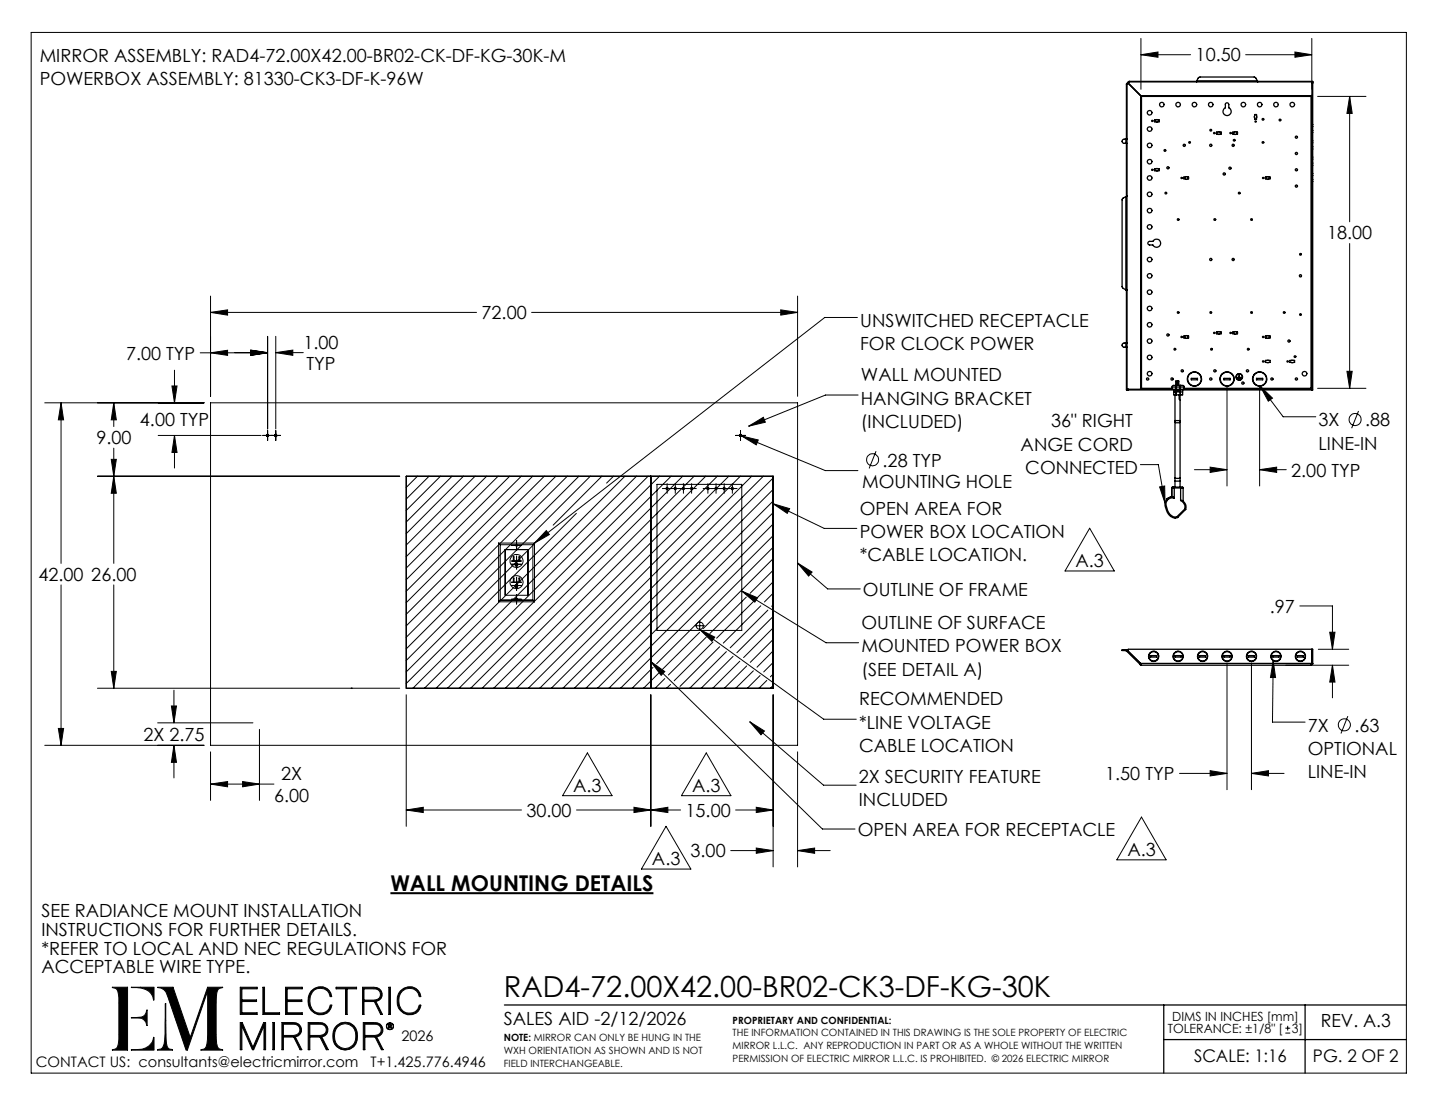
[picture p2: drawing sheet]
<svg xmlns="http://www.w3.org/2000/svg" width="279mm" height="216mm" viewBox="0 0 279 216" stroke-linecap="round" stroke-linejoin="round" font-family="sans-serif">
<g fill="none" stroke="#000" stroke-width=".19">
<path d="M6.1 6.3h267.7v202.6h-267.7zM222.1 10.7l3.4-.6v1zM222.1 7.5v9.9M222.1 10.7h9.7M242.5 10.7h12.9M252.1 10.1l3.3 .6-3.3 .4zM255.4 7.5v9.9M256.5 18.8h9.5M262.8 18.8l.5 3.3h-1zM262.8 18.8v24.4M41 57.6v19.6M155.3 57.6v19.6"/>
<path d="M262.8 47.4v28.2M8.7 78.4h31M11.9 78.4l.5 3.3h-1zM11.9 78.4v31.3M22.2 78.4l.4 3.3h-.9zM22.2 78.4v4.6M33.5 75.1h1l-.5 3.3zM34 72.1v6.3M39 68.7h13.1M41 78.4h114.3v66.7h-114.3zM41 60.8l3.3-.5v1zM41 68.7l3.3-.5v1z"/>
<path d="M41 60.8h51.8M45.8 68.7h6.3M48.8 68.2l3.3 .5-3.3 .5zM52.1 65.5v18M53.7 68.7l3.3-.5v1zM53.7 65.5v18M53.7 68.7h5.4M103.5 60.8h51.8M152 60.3l3.3 .5-3.3 .5zM166.9 61.8h-6.3l-56.5 43.9M167.1 76.9h-6.4l-14.9 6.1M238.9 75.1v19.5"/>
<path d="M245.3 75.1v19.5M245.4 75.2l2.4 2.3-.9 .6zM245.4 75.2l4.4 5.9h6.4M256.5 75.6h9.5M262.3 72.3h1l-.5 3.3zM19 92.7h58.8M21.7 89.4h.9l-.4 3.3zM22.2 92.7l.4 3.3h-.9zM22.2 87.2v22.5M30.8 84.8h20M34 84.8l.5 3.3h-1zM34 84.8v6.3"/>
<path d="M51.1 84.8h3.6M52.1 83.8v2M53.7 83.8v2M79.1 92.7h71.4v41.3h-71.4zM81.3 92.7l-2.2 2.2M83.5 92.7l-4.4 4.5M85.8 92.7l-6.7 6.7M88 92.7l-8.9 8.9M90.2 92.7l-11.1 11.2M92.5 92.7l-13.4 13.4M94.8 92.7l-15.7 15.7M97 92.7l-17.9 17.9"/>
<path d="M99.2 92.7l-20.1 20.2M101.5 92.7l-22.4 22.4M103.7 92.7l-24.6 24.6M106 92.7l-26.9 26.9M108.2 92.7l-29.1 29.1M110.5 92.7l-31.4 31.4M112.2 99.9l-33.1 33.2M112.7 92.7l-33.6 33.6M114.9 92.7l-35.8 35.9M117.2 92.7l-9.5 9.5M119.5 92.7l-1.4 1.4M121.7 92.7l-41.3 41.3"/>
<path d="M123.9 92.7l-41.2 41.3M126.2 92.7l-41.3 41.3M126.7 92.7v41.3M127.9 94.3h16.5v28.4h-16.5zM128.4 92.7l-41.3 41.3M128.9 95.1h6.7M129.9 94.1v2M130.7 92.7l-41.3 41.3M131.5 94.1v2M132.9 92.7l-41.2 41.3M133.1 94.1v2M134.7 94.1v2"/>
<path d="M135.1 92.7l-41.2 41.3M136.8 95.1h6.8M137.4 92.7l-41.3 41.3M137.8 94.1v2M139.4 94.1v2M139.7 92.7l-41.3 41.3M141 94.1v2M141.9 92.7l-41.3 41.3M142.6 94.1v2M143.2 84.8h2M144.1 92.7l-41.2 41.3M144.2 83.8v2"/>
<path d="M144.4 84.9l3.2 .8-.4 .9zM144.4 84.9l16.3 6.7h6.3M145.8 83l2.8-1.8 .4 1zM146.4 92.7l-41.3 41.3M148.6 92.7l-41.2 41.3M150.5 98.1l3.2 .9-.4 .9zM150.5 98.1l10 4.8h6.3M150.5 93.1l-40.9 40.9M150.5 95.3l-38.7 38.7M150.5 97.5l-36.4 36.5M150.5 99.8l-34.2 34.2M170.6 87.8l-1.4 3.4"/>
<path d="M222 90.5h3.5l1.3 7.5M225.8 94.8l1-.2v3.4zM232.6 91.4h6.3M235.6 90.9l3.3 .5-3.3 .6zM245.3 91.4l3.3-.5v1.1zM245.3 91.4h5.1M264.5 80l-1.3 3.4M11.9 113.9v31.2M22.2 113.9v20.1M97.1 105.7v11.5M97.1 105.7l.3 .3M97.1 105.7h7"/>
<path d="M97.1 117.2h7M97.4 116.8l-.3 .4M97.4 116.8h6.4M97.4 106v10.8M97.4 106h6.4M98.4 107h4.4v8.9h-4.4zM99.6 116.7h2M99.6 114h2M99.6 113.3h2M99.6 109.9h2M99.6 109.2h2M99.6 106.2h2"/>
<path d="M99.9 112.5h.2v.7h-.2zM99.9 108.4h.2v.6h-.2zM100.4 109.7a.23 .23 0 0 1 .2-.1 .23 .23 0 0 1 .2 .3v.3h-.5zM100.4 113.8l.4 .1v.4h-.5zM100.6 105.2v2M100.6 108.2v2.6M100.6 112.3v2.7M100.6 115.7v2M101 112.5h.2v.7h-.2zM101 108.4h.2v.6h-.2zM103.8 116.8l.3 .4M103.8 106v10.8"/>
<path d="M104.1 105.7v11.5M104.1 105.7l-.3 .3M104.1 105.8l-25 25M106.4 103.3l.6 .8-2.9 1.6zM144.4 115.1l3.1 1.3-.5 .8zM144.4 115.1l16.4 10h6.4M145.3 116.2l-7.1 7.1M146.7 117.1l-7.2 7.1M148.1 117.9l-7.3 7.3M149.5 118.8l-7.3 7.3M150.5 102l-31.9 32M150.5 104.3l-29.7 29.7"/>
<path d="M150.5 106.5l-22.7 22.7M150.5 108.8l-13.6 13.6M150.5 111l-4.5 4.5M150.5 113.3l-3 3M150.5 115.5l-1.7 1.7M150.5 117.8l-.3 .2M155.3 109.6l2.8 1.8-.7 .7zM155.3 109.6l5.8 5.1h6.4M212.2 102.8l4.8 8.4h-9.6zM253.1 118h6.3v8.4M19 134h58.8M21.7 130.7h.9l-.4 3.3z"/>
<path d="M33.4 137.4h1l-.5 3.3zM33.9 134.4v6.3M68.4 134h.1M79.1 135.3v25.6M126.7 128.8l2.7 1.9-.7 .8zM126.7 128.8l33.4 32.6h6.4M126.7 135.3v25.6M127.1 129.9l-4 4.1M128.3 131l-3 3M129.4 132.1l-1.8 1.9M130.6 133.2l-.8 .8M135.3 121.8h1.9"/>
<path d="M136.2 122.5l3 1.5-.6 .8zM136.2 122.5l24.2 17.5h6.3M136.2 123.1l-7.2 7.2M136.2 120.8v2M137.5 124l-7.4 7.4M138.8 125l-7.5 7.5M140.1 125.9l-7.7 7.7M141.4 126.9l-7.1 7.1M142.7 127.8l-6.2 6.2M144 128.7l-5.2 5.3M145.4 129.6l-4.4 4.4M146.7 130.6l-3.4 3.4"/>
<path d="M148 131.5l-2.5 2.5M149.3 132.5l-1.5 1.5M150.5 135.3v33.5M150.5 120l-7 7.1M150.5 122.2l-5.7 5.8M150.5 124.5l-4.4 4.4M150.5 126.7l-3.1 3.2M150.5 129l-1.8 1.8M150.5 131.2l-.5 .6M150.5 133.5l-.5 .5M238.9 129v24.7M243.7 129v24.7"/>
<path d="M247.9 128.6l.5 3.3h-1zM247.9 128.6l-.1 12h6.3M250.3 129.5h12.3M256.7 126.4h5.9M258.9 123.1h1l-.5 3.3zM259.4 129.5l.5 3.3h-1zM259.4 129.5v6.4M262.4 139.4l-1.3 3.4M8.7 145.1h31M11.4 141.8h1l-.5 3.3zM30.7 140.7h18.5M33.9 145.1l.5 3.3h-1z"/>
<path d="M33.9 145.1v6.3M41 152.6l3.3-.4v1zM41 146.4v9.4M41 152.6h12.3M47.2 152.2l3.3 .4-3.3 .6zM50.5 142v13.8M79.1 157.7l3.3-.5v1zM79.1 157.7h22.4M112.3 157.7h20.2M114.4 146.6l4.8 8.3h-9.7zM123.4 157.2l3.3 .5-3.3 .5zM126.7 157.7l3.3-.5v1z"/>
<path d="M137.5 146.6l4.8 8.3h-9.6zM143.2 157.7h7.3M146 140.5l2.8 1.8-.6 .8zM146 140.5l14.3 12.4h6.4M147.2 157.2l3.3 .5-3.3 .5zM155.3 146.4v22.4M222.2 159.1l4.8 8.3h-9.5zM229.7 150.6h9.2M235.6 150l3.3 .6-3.3 .5zM243.7 150.6l3.3-.6v1.1zM243.7 150.6h6.3M129.7 160.9l4.8 8.3h-9.6z"/>
<path d="M142.3 165.6h8.2M147.2 165.1l3.3 .5-3.3 .5zM155.3 165.6l3.3-.5v1zM155.3 165.6h6.3M21.9 192.2h2.9v12.2h-2.9a1.28 1.28 0 0 0 1.1-1.2l.1-7.9a3.3 3.3 0 0 0-.6-2.9zM25.6 198.1h1a1.67 1.67 0 0 0 2-1.5v3a1.78 1.78 0 0 0-2.2-1.4h-.8zM25.6 192.2h4.4v2.5a3 3 0 0 0-3.4-2.4zM30.7 192.2h3l3.3 9.8 3.4-9.8h3a1.28 1.28 0 0 0-1.2 1.2l-.1 7.9a4.4 4.4 0 0 0 .4 2.7l.9 .4h-4.3a1.22 1.22 0 0 0 1.2-1.2l.1-1.9v-8.4l-3.9 11.5h-.3l-3.7-10.8a1.95 1.95 0 0 0-1.8-1.4zM32.2 195.4h.1v3.3a12.8 12.8 0 0 0 .4 5.3l.9 .4h-2.9v-.1a1.15 1.15 0 0 0 1.3-1.1l.1-1.9zM46.8 192.2h3.3v.3h-3v2.2h2.9v.3h-2.9v2.2h3v.3h-3.3zM46.8 199.1h.4l2 4.8 2.1-4.8h.4v5.3h-.3v-4.7l-2 4.7h-.3l-2-4.7v4.7h-.3zM51.2 192.2h.3v5h2.9v.3h-3.2z"/>
<path d="M53.1 199.1h.3v5.3h-.3zM54.9 199.1h2.1a1.42 1.42 0 0 1 1.7 1.1 1.42 1.42 0 0 1-1.2 1.7l1.3 2.5h-.4l-1.2-2.5h-2v2.5h-.3zM55.2 199.4a6 6 0 0 1 2.8 .2 1.1 1.1 0 0 1 .3 1.3 1.1 1.1 0 0 1-1.1 .7h-2zM55.6 192.2h3.2v.3h-2.9v2.2h2.9v.3h-2.9v2.2h2.9v.3h-3.2zM60 199.1h2.2a1.42 1.42 0 0 1 1.6 1.1 1.42 1.42 0 0 1-1.1 1.7l1.2 2.5h-.4l-1.2-2.5h-2v2.5h-.3zM60.3 199.4a6 6 0 0 1 2.8 .2 1.1 1.1 0 0 1 .4 1.3 1.1 1.1 0 0 1-1.1 .7h-2.1zM60.6 192.9a2.25 2.25 0 0 1 2.3-.8 2.25 2.25 0 0 1 1.7 1.9h-.3a2.02 2.02 0 0 0-2.4-1.6 2.02 2.02 0 0 0-1.6 2.4 2.03 2.03 0 0 0 1.6 2.4 2.03 2.03 0 0 0 2.4-1.5h.3a2.36 2.36 0 0 1-2.7 1.8 2.36 2.36 0 0 1-1.9-2.7v-.7zM65.4 192.2h4v.3h-1.8v5h-.3v-5h-1.9zM65.5 199.7a2.39 2.39 0 0 1 2.8-.5 2.39 2.39 0 0 1 1.3 2.5 2.42 2.42 0 0 1-2.4 2.7 2.42 2.42 0 0 1-2.4-2.7l.1-.8 .2-.7zM65.8 199.9a2.11 2.11 0 0 1 2.4-.4 2.11 2.11 0 0 1 1.1 2.2 2.11 2.11 0 0 1-2.1 2.5 2.11 2.11 0 0 1-2.1-2.5l.1-.7zM70.6 192.2h2.1a1.42 1.42 0 0 1 1.7 1.1 1.42 1.42 0 0 1-1.2 1.7l1.3 2.5h-.4l-1.2-2.5h-2v2.5h-.3zM70.7 199.1h2.2a1.41 1.41 0 0 1 1.6 1.1 1.41 1.41 0 0 1-1.2 1.7l1.3 2.5h-.3l-1.3-2.5h-2v2.5h-.3z"/>
<path d="M70.9 192.5h1.8a1.11 1.11 0 0 1 1.4 1 1.11 1.11 0 0 1-1.2 1.2h-2zM71 199.4a6 6 0 0 1 2.8 .2 1.1 1.1 0 0 1 .4 1.3 1.1 1.1 0 0 1-1.1 .7h-2.1zM75.6 199.4l.6 .1v.2l-.1 .1 .2 .3h-.2l-.1-.2h-.2v.2h-.2zM75.7 192.2h.3v5.3h-.3zM75.8 199.5l.3 .1v.1l-.3 .1zM77.9 192.9a2.25 2.25 0 0 1 2.4-.8 2.25 2.25 0 0 1 1.7 1.9h-.4a2.03 2.03 0 0 0-2.4-1.6 2.03 2.03 0 0 0-1.6 2.4 2.05 2.05 0 0 0 1.7 2.4 2.05 2.05 0 0 0 2.4-1.5h.3a2.36 2.36 0 0 1-2.7 1.8 2.36 2.36 0 0 1-2-2.7l.1-.7zM250.7 199.7v.9M25.6 204.3a4.4 4.4 0 0 0 3.4-.7 3.4 3.4 0 0 0 1-1.7v2.5h-4.4zM250.3 201.1h.9M250.3 200.2h.9"/>
<circle cx="52.1" cy="84.8" r=".22"/>
<circle cx="53.7" cy="84.8" r=".22"/>
<circle cx="129.9" cy="95.1" r=".22"/>
<circle cx="131.5" cy="95.1" r=".22"/>
<circle cx="133.1" cy="95.1" r=".22"/>
<circle cx="134.7" cy="95.1" r=".22"/>
<circle cx="137.8" cy="95.1" r=".22"/>
<circle cx="139.4" cy="95.1" r=".22"/>
<circle cx="141" cy="95.1" r=".22"/>
<circle cx="142.6" cy="95.1" r=".22"/>
<circle cx="144.2" cy="84.8" r=".22"/>
<circle cx="169.9" cy="89.5" r="1.18"/>
<circle cx="263.8" cy="81.7" r="1.18"/>
<circle cx="100.6" cy="109.2" r="1.27"/>
<circle cx="100.6" cy="113.3" r="1.27"/>
<circle cx="100.6" cy="116.7" r=".16"/>
<circle cx="100.6" cy="106.2" r=".16"/>
<circle cx="136.3" cy="121.8" r=".69"/>
<circle cx="261.7" cy="141.1" r="1.18"/>
<circle cx="75.9" cy="199.8" r=".64"/>
<circle cx="75.9" cy="199.8" r=".72"/>
</g>
<g fill="none" stroke="#000" stroke-width=".25">
<path d="M219.3 16.4v10.7M219.3 16.4l.3-.2-.2 .2M219.3 16.4h.1M219.4 16.4v59.5M219.6 16.1l2.5 2.6M219.9 15.9h35.7M219.9 15.8v.1M219.9 15.9l-.3 .2M219.9 15.8l-.3 .3M222.1 18.7l.1 .1M222.1 18.7h33.3M222.2 18.8l-.1-.1v57"/>
<path d="M222.2 18.8v56.8M222.2 18.8h33.1M233 15.7v.2v-.1h-13.1M233 15.7l.3-.5 .3-.2h10.6l.3 .2 .3 .5M233 15.7h11.8M244.8 15.7l.1 .2v-.1h10.7v8.4M255.3 18.8v56.8M255.3 18.7v.1M255.4 18.6l-.1 .2M255.4 16.2h.2M255.6 16h-.2v8.2M219.2 38.3l-.7 .5v17.1l.7 .5"/>
<path d="M219.2 27.1h-.3a.41 .41 0 0 0-.4 .4 .41 .41 0 0 0 .4 .4h.3M219.2 27.9h.2M219.2 27.1h.2M219.2 27.1v.8M219.2 38.3v18.1M219.3 27.9v10.3h.1l-.2 .1M224.8 23.4h.9v.3l-.4 .1-.5-.1zM224.8 32.9h.9v.3l-.4 .1-.5-.1zM230.5 34.5h.9v.3l-.4 .1-.5-.1zM236.9 25.7h.9v.4h-.9zM238.7 20.1l.2-.1 .2 .1 .2 .9a.8 .8 0 0 1 .2 1.2 .8 .8 0 0 1-1.2 0 .8 .8 0 0 1 .3-1.2zM240 25.7h.9v.4h-.9z"/>
<path d="M244.3 22.3h.4v.9h-.4l-.1-.4zM246.4 34.5h.9v.3l-.4 .1-.5-.1zM255.4 24.2v.4M255.4 25.4v.4M255.4 27.4v.4M255.4 28.6v.4M255.4 31.8v.4M255.4 30.6v.4M255.4 33.8v.3M255.4 34.9v.4M255.4 31v.8M255.4 34.1v.8"/>
<path d="M255.4 27.8v.8M255.4 24.6v.8M255.4 35.3v40.6v-.1M255.4 24.2h.2M255.4 25.8v1.6M255.4 29v1.6M255.4 32.2v1.6M255.4 24.6h.2M255.4 25.4h.2M255.4 25.8h.2M255.4 27.4h.2M255.4 27.8h.2"/>
<path d="M255.4 29h.2M255.4 30.6h.2M255.4 28.6h.2M255.4 31.8h.2M255.4 32.2h.2M255.4 33.8h.2M255.4 31h.2M255.4 34.1h.2M255.4 35.3h.2M255.4 34.9h.2M255.6 24.2v.4M255.6 25.4v.4"/>
<path d="M255.6 27.4v.4M255.6 28.6v.4M255.6 31.8v.4M255.6 30.6v.4M255.6 33.8v.3M255.6 34.9v.4M255.6 31v.8M255.6 34.1v.8M255.6 27.8v.8M255.6 24.6v.8M255.6 25.8v1.6M255.6 29v1.6"/>
<path d="M255.6 32.2v1.6M255.6 35.3v40.6h-36.3v-8.3M219.2 56.4l.2 .1h-.1v10.3M219.2 56.4h.1M223.6 47.1l.9-.1a.8 .8 0 0 1 1.2-.3 .8 .8 0 0 1 0 1.3 .8 .8 0 0 1-1.2-.3l-.9-.1-.1-.3zM219.2 66.8h-.3a.41 .41 0 0 0-.4 .4 .41 .41 0 0 0 .4 .4h.3M219.2 67.6h.2M219.2 66.8h.2M219.2 66.8v.8M219.7 75.8v.1M222.2 75.6l-.2 .2M222.2 75.6v.1"/>
<path d="M222.2 75.6h6M228.2 75.4h.8M228.2 75.4v.4M228.5 76.3h.5M228.5 76.3v.6h.5M228.5 75.9v.4M228.8 76.9v5M228.9 75v-.8h.3v.8M229 75l-.7 .1-.1 .3M229 75h.8M229 75.4h.8M229 75v.4"/>
<path d="M229 76.1h.8M229 76.3h.8M229 76.9h.8M229 76.3v.6M229 75h.1M229 75.4v.4M229 75.9v.4M229.3 74.2h.1M229.3 74.2h.2v.8M229.3 74.2v.8M229.6 76.9v.9M229.8 76.9v5"/>
<path d="M229.8 75l.6 .1 .2 .3M229.8 75v.4M229.8 76.3v.6M229.8 76.3h.5M229.8 76.9h.1M229.8 75h.1M229.8 75.4h.8M229.8 75.4v.4M229.8 75.9v.4M230.3 76.3v.6h-.5M230.3 75.9v.4M230.5 65.4h.9v.4h-.9z"/>
<path d="M230.6 75.4v.4M230.6 75.6h24.7M231.6 72.7a1.39 1.39 0 0 1 2.2 .5 1.39 1.39 0 0 1-1.1 2 1.33 1.33 0 0 0 1.2-1.6 1.33 1.33 0 0 0-1.8-1 1.33 1.33 0 0 0-.6 1.9l.5 .5 .5 .1a1.31 1.31 0 0 1-1.1-2zM232 73.7h1.2v.2h-1.2zM236.9 64.6h.9v.4l-.4 .1-.5-.1zM237.8 72.9a1.4 1.4 0 0 1 2.3 .2 1.4 1.4 0 0 1-1.1 2.1 1.33 1.33 0 0 0 1.3-1.6 1.33 1.33 0 0 0-1.8-1 1.33 1.33 0 0 0-.7 1.9l.5 .5 .5 .1a1.31 1.31 0 0 1-1.1-2zM238.3 73.7h1.2v.2h-1.2zM240 64.6h.9v.4l-.3 .1-.6-.1zM240.9 73.5h.1M240.9 73.5h.8M241.1 73.7h.4zM241.2 73.8h.2z"/>
<path d="M241.3 72.9h.1M241.3 72.9v.6M241.7 73.5h.1M244.2 72.9a1.4 1.4 0 0 1 2.3 .2 1.4 1.4 0 0 1-1.1 2.1 1.33 1.33 0 0 0 1.2-1.6 1.33 1.33 0 0 0-1.8-1 1.33 1.33 0 0 0-.6 1.9l.5 .5 .5 .1a1.31 1.31 0 0 1-1.1-2zM244.7 73.7h1.2v.2h-1.2zM246.4 65.4h.9v.4h-.9zM246.4 70.2h.9v.4h-.9zM251.1 70.2h1v.4h-1zM255.3 75.6l.1 .2M255.4 75.8h-35.9v.1M255.4 75.8v.1M227.2 97.1l.2 .2"/>
<path d="M227.2 97.1a2.45 2.45 0 0 0 .5 3.2l.7 .5h.8M227.2 97.1h.1M227.4 97.3a2.31 2.31 0 0 0 .5 2.9l.6 .4h.7M228.1 96.7h.1M228.1 95h.5M228.1 95h.1M228.1 95v1.7M228.2 96.7l-1 .4M228.2 96.7h.1M228.4 94.8h.2M228.4 94.8l-.3 .2M228.4 94.8h.1"/>
<path d="M228.6 97l-.6-.1-.6 .4M228.6 97l-.4-.3-1 .4M228.6 94.8v.2M228.6 95v2M228.6 95h1.3M228.6 94.8h1.3M228.8 81.9v.3M228.8 93v.7M228.8 81.9h1M228.8 82.2l.2 .1 .8-.1M228.8 93l.3 .1 .7-.1M228.8 93.7h1"/>
<path d="M228.8 82.2v10.8M228.8 93.7v1.1M229.8 81.9v.3M229.8 93v.7M229.8 82.2v10.8M229.8 93.7v1.1M229.9 97.4h.1a1.22 1.22 0 0 1 .9 1.7M229.9 95h.5M229.9 97.4l.5 .5a1.18 1.18 0 0 1 .3 1.2M229.9 94.8v.2M229.9 94.8h.4l.1 .2M229.9 95v2.4"/>
<path d="M230.4 95v2.5M230.7 99.1h.2M230.7 99.1l.1 .1M230.7 99.1l-1.5 1.5M230.8 99.2l-1.5 1.5M230.9 99.1l-.1 .1M228.7 100.8h.1M229.2 100.6v.2M229.2 100.6l.1 .1M229.3 100.7l-.1 .1M218.9 126.5h-.4v.1h.4M218.9 126.5v.1"/>
<path d="M218.9 126.5h.3M218.9 126.6h.3M219.2 126.5l.2 .1M219.2 126.6l.1 .1M219.2 126.5v.1M219.3 126.7l2.6 2.6M219.4 126.6l2.6 2.6-.1 .1M219.4 126.6l-.1 .1M219.6 126.8h.1M219.6 126.8l2.5 2.4M221.9 129.3l.1 .1M222 129.4l.3 .1"/>
<path d="M222 129.2l.3 .3M222 129.2l-2.5-2.6 .2-.2h35.9v2.8M222 129.2h33.6M222.1 129.3l-.1 .1M222.3 129.5h33M223.8 127.2l.7-.4a.95 .95 0 0 0-.8 1.1 .95 .95 0 0 0 1.2 .7 .95 .95 0 0 0 .5-1.3l-.7-.4a.91 .91 0 0 1 .9 .5 .91 .91 0 0 1-.2 1 1 1 0 0 1-1.4 .2 1 1 0 0 1-.2-1.4zM224 127.6h1.2v.3h-1.2zM228.7 127.1l.6-.3a.95 .95 0 0 0-.9 1.1 .95 .95 0 0 0 1.3 .7 .95 .95 0 0 0 .5-1.3l-.7-.4a.91 .91 0 0 1 .8 .5 .91 .91 0 0 1-.1 1 .99 .99 0 0 1-1.5 .1 .99 .99 0 0 1 0-1.4zM228.8 127.6h1.2v.3h-1.2zM233.5 127.1l.6-.3a.95 .95 0 0 0-.9 1.1 .95 .95 0 0 0 1.2 .7 .95 .95 0 0 0 .6-1.3l-.8-.4a.91 .91 0 0 1 .9 .5 .91 .91 0 0 1-.2 1 .99 .99 0 0 1-1.4 .1 .99 .99 0 0 1 0-1.4zM233.5 127.6h1.2v.3h-1.2zM238.1 127.2l.7-.4a.95 .95 0 0 0-.8 1.1 .95 .95 0 0 0 1.2 .7 .95 .95 0 0 0 .5-1.3l-.7-.4a.91 .91 0 0 1 .9 .5 .91 .91 0 0 1-.2 1 1 1 0 0 1-1.4 .2 1 1 0 0 1-.2-1.4z"/>
<path d="M238.3 127.6h1.2v.3h-1.2zM242.9 127.2l.7-.4a.95 .95 0 0 0-.9 1.1 .95 .95 0 0 0 1.3 .7 .95 .95 0 0 0 .5-1.3l-.7-.4a.91 .91 0 0 1 .8 .5 .91 .91 0 0 1-.2 1 1 1 0 0 1-1.3 .2 1 1 0 0 1-.2-1.4zM243.1 127.6h1.2v.3h-1.2zM247.6 127.2l.8-.4a.95 .95 0 0 0-.9 1.1 .95 .95 0 0 0 1.2 .7 .95 .95 0 0 0 .5-1.3l-.7-.4a.91 .91 0 0 1 .9 .5 .91 .91 0 0 1-.2 1 1 1 0 0 1-1.4 .2 1 1 0 0 1-.2-1.4zM247.8 127.6h1.2v.3h-1.2zM252.4 127.2l.7-.4a.95 .95 0 0 0-.9 1.1 .95 .95 0 0 0 1.3 .7 .95 .95 0 0 0 .5-1.3l-.7-.4a.91 .91 0 0 1 .9 .5 .91 .91 0 0 1-.2 1 1 1 0 0 1-1.4 .2 1 1 0 0 1-.2-1.4zM252.6 127.6h1.2v.3h-1.2zM255.3 129.5h.1M255.4 129.3h.1M255.4 126.4v2.8l-.1 .3M255.4 126.6h.1M255.4 126.4v2.8l-.1 .1"/>
<path d="M255.6 129.2l-.3 .3M255.6 129.3h.1M98.2 195.7h175.6M226.6 195.7v13.2M254.1 195.7v13.2M226.6 202.4h47.2"/>
<circle cx="223.8" cy="28.3" r=".45"/>
<circle cx="223.8" cy="25.1" r=".45"/>
<circle cx="223.8" cy="22" r=".45"/>
<circle cx="223.8" cy="37.8" r=".45"/>
<circle cx="223.8" cy="34.7" r=".45"/>
<circle cx="223.8" cy="31.5" r=".45"/>
<circle cx="224.3" cy="33.1" r=".13"/>
<circle cx="224.3" cy="23.5" r=".13"/>
<circle cx="226.2" cy="20.4" r=".44"/>
<circle cx="226.8" cy="29.3" r=".17"/>
<circle cx="227" cy="37.6" r=".17"/>
<circle cx="227.4" cy="32.7" r=".21"/>
<circle cx="229.4" cy="20.4" r=".44"/>
<circle cx="230.1" cy="34.7" r=".13"/>
<circle cx="230.6" cy="28.3" r=".21"/>
<circle cx="231.6" cy="27.7" r=".16"/>
<circle cx="232.6" cy="20.4" r=".44"/>
<circle cx="235.7" cy="28.3" r=".21"/>
<circle cx="235.7" cy="25.3" r=".17"/>
<circle cx="235.7" cy="20.4" r=".44"/>
<circle cx="236.4" cy="25.9" r=".13"/>
<circle cx="238.4" cy="33.9" r=".22"/>
<circle cx="239.5" cy="32.7" r=".2"/>
<circle cx="239.6" cy="25.9" r=".13"/>
<circle cx="240.1" cy="28.3" r=".21"/>
<circle cx="240.3" cy="27.3" r=".17"/>
<circle cx="241.3" cy="37.6" r=".17"/>
<circle cx="242.1" cy="20.4" r=".44"/>
<circle cx="244.5" cy="23.7" r=".12"/>
<circle cx="245.3" cy="20.4" r=".44"/>
<circle cx="245.9" cy="23.2" r=".17"/>
<circle cx="245.9" cy="27.7" r=".16"/>
<circle cx="245.9" cy="34.7" r=".13"/>
<circle cx="248.4" cy="20.4" r=".44"/>
<circle cx="249.2" cy="23.4" r=".17"/>
<circle cx="251.6" cy="20.4" r=".44"/>
<circle cx="252.4" cy="33" r=".21"/>
<circle cx="252.4" cy="36.2" r=".21"/>
<circle cx="252.4" cy="29.9" r=".21"/>
<circle cx="252.4" cy="26.7" r=".21"/>
<circle cx="223.8" cy="41" r=".45"/>
<circle cx="223.8" cy="44.2" r=".45"/>
<circle cx="223.8" cy="50.5" r=".45"/>
<circle cx="223.8" cy="53.7" r=".45"/>
<circle cx="223.8" cy="56.9" r=".45"/>
<circle cx="229.4" cy="42.7" r=".17"/>
<circle cx="235.7" cy="50.5" r=".21"/>
<circle cx="236.5" cy="42.7" r=".18"/>
<circle cx="240.1" cy="50.5" r=".21"/>
<circle cx="243.7" cy="42.7" r=".17"/>
<circle cx="253.2" cy="53.7" r=".21"/>
<circle cx="253.2" cy="49.5" r=".17"/>
<circle cx="223.4" cy="73.8" r=".22"/>
<circle cx="223.8" cy="69.6" r=".45"/>
<circle cx="223.8" cy="66.4" r=".45"/>
<circle cx="223.8" cy="72.8" r=".45"/>
<circle cx="223.8" cy="63.2" r=".45"/>
<circle cx="223.8" cy="60.1" r=".45"/>
<circle cx="227.4" cy="65.2" r=".21"/>
<circle cx="228.2" cy="73.8" r=".22"/>
<circle cx="228.7" cy="68" r=".17"/>
<circle cx="229.4" cy="60.8" r=".17"/>
<circle cx="230.1" cy="65.6" r=".13"/>
<circle cx="230.2" cy="72.2" r=".21"/>
<circle cx="235.7" cy="73.8" r=".21"/>
<circle cx="235.7" cy="60.8" r=".17"/>
<circle cx="235.9" cy="68" r=".17"/>
<circle cx="236.4" cy="64.8" r=".13"/>
<circle cx="236.5" cy="72.2" r=".21"/>
<circle cx="239.6" cy="64.8" r=".13"/>
<circle cx="241.3" cy="73.4" r=".64"/>
<circle cx="241.3" cy="73.4" r=".6"/>
<circle cx="242" cy="74.6" r=".22"/>
<circle cx="242.9" cy="72.2" r=".21"/>
<circle cx="243" cy="68" r=".17"/>
<circle cx="243.7" cy="60.8" r=".17"/>
<circle cx="245.9" cy="65.6" r=".13"/>
<circle cx="245.9" cy="70.4" r=".13"/>
<circle cx="247.7" cy="73.8" r=".21"/>
<circle cx="250" cy="60.8" r=".17"/>
<circle cx="250.7" cy="70.4" r=".13"/>
<circle cx="251" cy="66.4" r=".21"/>
<circle cx="252.1" cy="69.4" r=".16"/>
<circle cx="252.4" cy="73.8" r=".21"/>
<circle cx="253.2" cy="61.2" r=".17"/>
<circle cx="254" cy="72.8" r=".45"/>
</g>
<path d="M75.2 199.8a.7 .7 0 0 1 1.4 0 .7 .7 0 0 1-1.4 0zM75.3 199.8a.63 .63 0 0 0 1.2 0 .63 .63 0 0 0-1.2 0zM75.6 199.4h.4a.22 .22 0 0 1 .2 .2 .22 .22 0 0 1-.1 .2l.2 .3h-.2l-.1-.2h-.2v.2h-.2zM75.8 199.5v.3a.18 .18 0 0 0 .3-.1 .18 .18 0 0 0-.1-.2 .18 .18 0 0 0-.2 0zM70.7 199.1h2.2a1.41 1.41 0 0 1 1.6 1.1 1.41 1.41 0 0 1-1.2 1.7l1.3 2.5h-.3l-1.3-2.5h-2v2.5h-.3zM71 199.4v2.2h2.1a1.13 1.13 0 0 0 1.1-1.3 1.13 1.13 0 0 0-1.5-.9zM46.8 199.1v5.3h.3v-4.7l2 4.7h.3l2-4.7v4.7h.3v-5.3h-.4l-2.1 4.8-2-4.8zM53.1 199.1v5.3h.3v-5.3zM54.9 199.1h2.1a1.42 1.42 0 0 1 1.7 1.1 1.42 1.42 0 0 1-1.2 1.7l1.3 2.5h-.4l-1.2-2.5h-2v2.5h-.3zM55.2 199.4v2.2h2a1.14 1.14 0 0 0 1.2-1.4 1.14 1.14 0 0 0-1.6-.8zM60 199.1h2.2a1.42 1.42 0 0 1 1.6 1.1 1.42 1.42 0 0 1-1.1 1.7l1.2 2.5h-.4l-1.2-2.5h-2v2.5h-.3zM60.3 199.4v2.2h2.1a1.13 1.13 0 0 0 1.1-1.4 1.13 1.13 0 0 0-1.5-.8zM65.4 199.8a2.46 2.46 0 0 1 2.9-.5 2.46 2.46 0 0 1 1.3 2.7 2.43 2.43 0 0 1-2.7 2.4 2.43 2.43 0 0 1-2.1-2.9l.2-.9zM65.8 199.9a2.67 2.67 0 0 0 .9 4.2 2.28 2.28 0 0 0 2.6-3 2.07 2.07 0 0 0-1.4-1.7 2.07 2.07 0 0 0-2.1 .5zM21.9 192.2a1.5 1.5 0 0 1 1.2 1.9v7.2a3.8 3.8 0 0 1-.6 2.9l-.6 .2h2.9v-12.2zM25.6 192.2v.1a4.2 4.2 0 0 1 3.8 1.1l.6 1.3v-2.5zM25.6 198.1v.1h1.2a1.58 1.58 0 0 1 1.8 1.4v-3a1.74 1.74 0 0 1-2.1 1.5zM25.6 204.3v.1h4.4l-.1-2.5a2.81 2.81 0 0 1-3.2 2.4zM30.7 192.2a2.27 2.27 0 0 1 2 2l3.5 10.2h.3l3.9-11.5v8.9a2.71 2.71 0 0 1-.6 2.4l-.7 .2h4.3a1.46 1.46 0 0 1-1.3-1.7v-7.9a2.9 2.9 0 0 1 .6-2.4l.7-.2h-3l-3.4 9.8-3.3-9.8zM32.2 195.4h.1v6.6a2.7 2.7 0 0 0 .6 2.2l.7 .1v.1h-2.9v-.1a1.37 1.37 0 0 0 1.3-1.6zM46.8 192.2v5.3h3.3v-.3h-3v-2.2h2.9v-.3h-2.9v-2.2h3v-.3zM51.2 192.2v5.3h3.2v-.3h-2.9v-5zM55.6 192.2v5.3h3.2v-.3h-2.9v-2.2h2.9v-.3h-2.9v-2.2h2.9v-.3zM65.4 192.2v.3h1.9v5h.3v-5h1.8v-.3zM75.7 192.2v5.3h.3v-5.3zM78.2 192.7a2.81 2.81 0 0 0-.8 3 2.81 2.81 0 0 0 2.6 1.9 2.2 2.2 0 0 0 2-1.9h-.3a2.04 2.04 0 0 1-2.4 1.5 2.04 2.04 0 0 1-1.7-2.2 2.1 2.1 0 0 1 1.2-2.4 2.1 2.1 0 0 1 2.6 .6l.2 .8h.4a2.23 2.23 0 0 0-1.5-1.8 2.23 2.23 0 0 0-2.3 .5zM70.6 192.2h2.1a1.42 1.42 0 0 1 1.7 1.1 1.42 1.42 0 0 1-1.2 1.7l1.3 2.5h-.4l-1.2-2.5h-2v2.5h-.3zM70.9 192.5v2.2l2.5-.1a1.11 1.11 0 0 0 .6-1.4 1.11 1.11 0 0 0-1.3-.7zM60.9 192.7a2.84 2.84 0 0 0-.9 2.9 2.84 2.84 0 0 0 2.4 2 2.23 2.23 0 0 0 2.2-1.9h-.3a2.03 2.03 0 0 1-2.4 1.5 2.03 2.03 0 0 1-1.6-2.4 2.02 2.02 0 0 1 1.5-2.3 2.02 2.02 0 0 1 2.4 1.4l.1 .1h.3a2.23 2.23 0 0 0-1.5-1.8 2.23 2.23 0 0 0-2.2 .5z" fill-rule="evenodd" fill="#000"/>
<path d="M76 173.9h51.2" fill="none" stroke="#000" stroke-width=".4"/>
<g fill="#000">
<path d="M152 60.3l3.3 .5-3.3 .5zM41 60.8l3.3-.5v1zM11.9 78.4l.5 3.3h-1zM11.4 141.8h1l-.5 3.3zM47.2 152.2l3.3 .4-3.3 .6zM41 152.6l3.3-.4v1zM33.4 137.4h1l-.5 3.3zM33.9 145.1l.5 3.3h-1zM144.4 84.9l2.8 1.7 .4-.9zM48.8 68.2l3.3 .5-3.3 .5zM41 68.7l3.3-.5v1zM53.7 68.7l3.3-.5v1zM48.8 68.2l3.3 .5-3.3 .5zM34 84.8l.5 3.3h-1zM33.5 75.1h1l-.5 3.3zM155.3 165.6l3.3-.5v1zM147.2 165.1l3.3 .5-3.3 .5zM22.2 78.4l.4 3.3h-.9zM21.7 89.4h.9l-.4 3.3zM22.2 92.7l.4 3.3h-.9zM21.7 130.7h.9l-.4 3.3zM147.2 157.2l3.3 .5-3.3 .5zM126.7 157.7l3.3-.5v1zM79.1 157.7l3.3-.5v1zM123.4 157.2l3.3 .5-3.3 .5z"/>
<path d="M146 140.5l2.8 1.8-.6 .8zM155.3 109.6l2.8 1.8-.7 .7zM144.4 115.1l3.1 1.3-.5 .8zM136.2 122.5l3 1.5-.6 .8zM145.8 83l2.8-1.8 .4 1zM150.5 98.1l3.2 .9-.4 .9zM106.4 103.3l.6 .8-2.9 1.6zM126.7 128.8l2.7 1.9-.7 .8zM252.1 10.1l3.3 .6-3.3 .4zM222.1 10.7l3.4-.6v1zM262.8 18.8l.5 3.3h-1zM262.3 72.3h1l-.5 3.3zM235.6 90.9l3.3 .5-3.3 .6zM245.3 91.4l3.3-.5v1.1zM245.4 75.2l2.4 2.3-.9 .6zM225.8 94.8l1-.2v3.4zM235.6 150l3.3 .6-3.3 .5zM243.7 150.6l3.3-.6v1.1zM258.9 123.1h1l-.5 3.3zM259.4 129.5l.5 3.3h-1zM247.9 128.6l.5 3.3h-1z"/>
</g>
<text font-size="5.6" x="98.1" y="194.1">RAD4-72.00X42.00-BR02-CK3-DF-KG-30K</text>
<text font-size="4.2" x="76" y="173.4">WALL MOUNTING DETAILS</text>
<g font-size="3.5">
<text x="7.7" y="12">MIRROR ASSEMBLY: RAD4-72.00X42.00-BR02-CK-DF-KG-30K-M</text>
<text x="232.8" y="12">10.50</text>
<text x="7.7" y="16.5">POWERBOX ASSEMBLY: 81330-CK3-DF-K-96W</text>
<text x="258.4" y="46.6">18.00</text>
<text x="93.8" y="62.2">72.00</text>
<text x="167.5" y="63.7">UNSWITCHED RECEPTACLE</text>
<text x="24.5" y="70">7.00 TYP</text>
<text x="59.1" y="67.9">1.00</text>
<text x="167.5" y="68.2">FOR CLOCK POWER</text>
<text x="59.7" y="72.1">TYP</text>
<text x="167.6" y="74.2">WALL MOUNTED</text>
<text x="27.2" y="82.9">4.00 TYP</text>
<text x="167.6" y="78.8">HANGING BRACKET</text>
<text x="167.6" y="83.3">(INCLUDED)</text>
<text x="204.7" y="83.2">36&quot; RIGHT</text>
<text x="256.7" y="83">3X</text>
<text x="265.8" y="83">.88</text>
<text x="18.8" y="86.5">9.00</text>
<text x="198.7" y="87.7">ANGE CORD</text>
<text x="256.7" y="87.5">LINE-IN</text>
<text x="167.9" y="95">MOUNTING HOLE</text>
<text x="171.9" y="90.8">.28 TYP</text>
<text x="199.6" y="92.3">CONNECTED</text>
<text x="251.4" y="92.8">2.00 TYP</text>
<text x="167.4" y="100.2">OPEN AREA FOR</text>
<text x="167.4" y="104.7">POWER BOX LOCATION</text>
<text x="7.5" y="113.1">42.00 26.00</text>
<text x="167.4" y="109.2">*CABLE LOCATION.</text>
<text x="209.4" y="110.4">A.3</text>
<text x="168" y="116">OUTLINE OF FRAME</text>
<text x="247.2" y="119.3">.97</text>
<text x="167.7" y="122.5">OUTLINE OF SURFACE</text>
<text x="167.7" y="127">MOUNTED POWER BOX</text>
<text x="167.7" y="131.5">(SEE DETAIL A)</text>
<text x="167.3" y="137.3">RECOMMENDED</text>
<text x="167.3" y="141.9">*LINE VOLTAGE</text>
<text x="254.6" y="142.4">7X</text>
<text x="263.7" y="142.4">.63</text>
<text x="27.9" y="144.2">2X 2.75</text>
<text x="167.3" y="146.4">CABLE LOCATION</text>
<text x="254.6" y="147">OPTIONAL</text>
<text x="54.7" y="151.9">2X</text>
<text x="111.6" y="154.1">A.3</text>
<text x="134.7" y="154.1">A.3</text>
<text x="167.2" y="152.4">2X SECURITY FEATURE</text>
<text x="215.2" y="151.9">1.50 TYP</text>
<text x="254.6" y="151.5">LINE-IN</text>
<text x="53.4" y="156.1">6.00</text>
<text x="102.5" y="159">30.00</text>
<text x="133.5" y="159">15.00</text>
<text x="167.2" y="157">INCLUDED</text>
<text x="134.5" y="166.9">3.00</text>
<text x="167" y="162.8">OPEN AREA FOR RECEPTACLE</text>
<text x="219.5" y="166.6">A.3</text>
<text x="126.9" y="168.4">A.3</text>
<text x="8.1" y="178.5">SEE RADIANCE MOUNT INSTALLATION</text>
<text x="8.1" y="182.2">INSTRUCTIONS FOR FURTHER DETAILS.</text>
<text x="8.1" y="185.8">*REFER TO LOCAL AND NEC REGULATIONS FOR</text>
<text x="8.1" y="189.5">ACCEPTABLE WIRE TYPE.</text>
<text x="98.1" y="199.6">SALES AID -2/12/2026</text>
<text x="257.2" y="200">REV. A.3</text>
</g>
<g font-size="3.4">
<text x="232.5" y="206.7">SCALE: 1:16</text>
<text x="255.6" y="206.7">PG. 2 OF 2</text>
</g>
<g font-size="2.8">
<text x="78.2" y="202.8">2026</text>
<text x="7" y="207.7">CONTACT US: consultants@electricmirror.com</text>
<text x="72.2" y="207.7">T+1.425.776.4946</text>
</g>
<g font-size="2.5">
<text x="227.4" y="201.1">TOLERANCE: ±1/8&quot; [</text>
<text x="228.2" y="198.7">DIMS IN INCHES [mm]</text>
<text x="251.6" y="201.1">3]</text>
</g>
<g font-size="1.9">
<text x="98.1" y="202.7">NOTE: MIRROR CAN ONLY BE HUNG IN THE</text>
<text x="142.6" y="199.3">PROPRIETARY AND CONFIDENTIAL:</text>
<text x="142.6" y="201.8">THE INFORMATION CONTAINED IN THIS DRAWING IS THE SOLE PROPERTY OF ELECTRIC</text>
<text x="98.1" y="205.2">WXH ORIENTATION AS SHOWN AND IS NOT</text>
<text x="98.1" y="207.7">FIELD INTERCHANGEABLE.</text>
<text x="142.6" y="204.2">MIRROR L.L.C. ANY REPRODUCTION IN PART OR AS A WHOLE WITHOUT THE WRITTEN</text>
<text x="142.6" y="206.7">PERMISSION OF ELECTRIC MIRROR L.L.C. IS PROHIBITED. © 2026 ELECTRIC MIRROR</text>
</g>
</svg>
